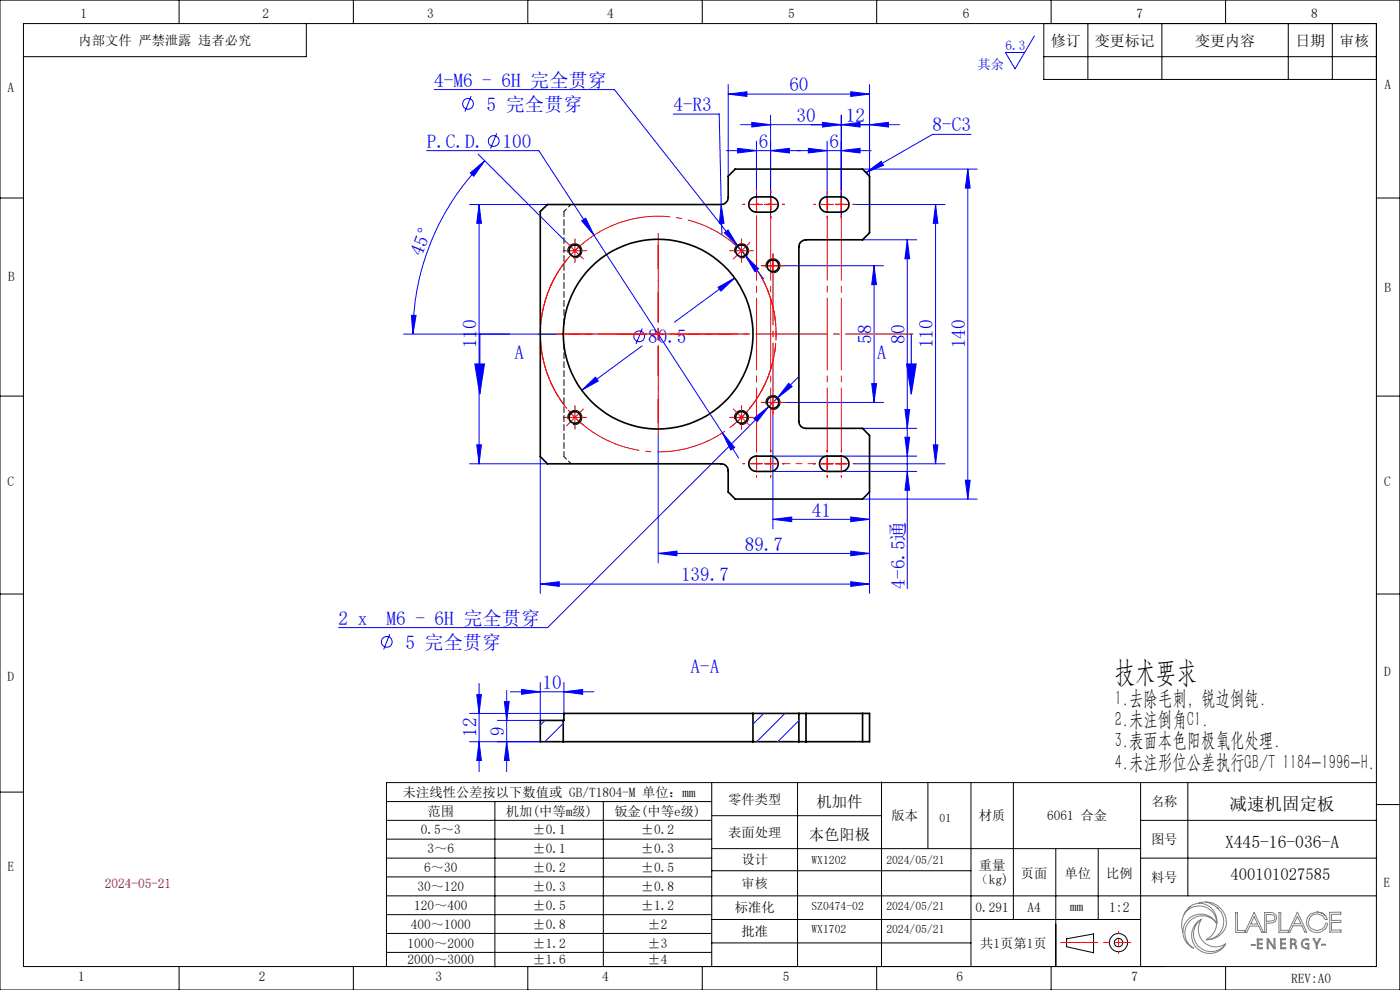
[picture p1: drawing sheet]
<svg xmlns="http://www.w3.org/2000/svg" width="297mm" height="210mm" viewBox="0 0 297 210" stroke-linecap="round" stroke-linejoin="round" font-family="sans-serif">
<g fill="none" stroke="#00f" stroke-width=".21">
<path d="M92.1 19h38.3l31.6 40.2M154.5 20l4-.5v1zM154.5 17.9v19.5M154.5 20h30M180.5 19.5l4 .5-4 .5zM184.5 17.9v19.5M219.4 7.6l-4.1 7-2-3.5h4.1M90.5 32h23.8l11.7 17.9M99.8 36.7l3-2.6-2.3 3.3zM99.9 20.4l-1.3 3.3M101.4 32.7l18.8 18.7M102.8 34.1a52.2 52.2 0 0 0-15.2 36.8"/>
<path d="M105.4 28.3l-1.3 3.2M142.8 24.2h9.8l.4 19.2M154.1 32h30.7M156.5 31.5l4 .5-4 .4zM157.1 26.4h33.7M159.5 26l4 .4-4 .5zM160.5 29.9v11.9M163.5 32l4-.5v.9zM163.5 24.4v21.8M171.5 31.5l4 .5-4 .4zM174.5 26l4 .4-4 .5zM175.5 29.9v11.9"/>
<path d="M178.5 32l4-.5v.9zM178.5 26.4l4-.4v.9zM178.5 24.4v21.8M183 35.9h24.3M183.7 36.6l3.2-2.4 .5 .9zM184.5 26.4l4-.4v.9zM205.3 35.9l.5 4h-1zM205.3 35.9v70M206 28.5h-8.2l-14.1 8.1M99.6 43.4h16.5M101.6 43.4l.5 4h-1zM101.6 43.4v55"/>
<path d="M123.4 46.8l.8-.5 1.8 3.6zM126 49.9l27.2 41.9M153 43.4l.6 4h-1zM153 43.4l.1 6.3M153.7 49.4l.7-.6 2.1 3.4zM155.9 59l-12.8 9.4M158.1 54.2l2.8 2.8-.7 .6zM166.5 56.4h20.9M181.4 43.4h19.1M183 50.9h11.5M185.4 56.4l.5 4h-1zM185.4 56.4v29"/>
<path d="M192.5 50.9l.5 4h-1zM192.5 50.9v74M198.5 43.4l.5 4h-1zM198.5 43.4v55M85.6 70.9h32.7M87.3 66.9h1l-.7 4zM136.2 73.4l-12.8 9.4M136.2 69.7l-1.3 3.3M152.3 61l3.6-2-3 2.8zM99.6 98.4h16.5M101.1 94.4h1l-.5 4zM114.6 96.9v29"/>
<path d="M123.4 82.8l2.9-2.8 .6 .8zM139.6 92.2v27.2M153.2 91.8l2.7 3.1-.9 .6zM153.2 91.8l3.5 5.3M159.9 88.8l3.2-2.6-2.5 3.3zM163.5 96.8h31M164 87.9v24.3M164.9 84.5l-48.7 48.6h-44.4M166.5 85.4h20.9M167.3 81.3l.7 .7-3.1 2.5zM169.3 80l-4.4 4.5M181.4 98.4h19.1"/>
<path d="M183 90.9h11.5M184.9 81.4h1l-.5 4zM192 86.9h1l-.5 4zM192 92.7h1l-.5 4.1zM198 94.4h1l-.5 4zM139.6 117.4l4-.5v1zM139.6 117.4h44.9M163.5 100h31M164 110.2l4-.5v1zM164 110.2h20.5M180.5 109.7l4 .5-4 .5zM180.5 116.9l4 .5-4 .5z"/>
<path d="M183 105.9h24.3M184.5 104.4v21.5M192.5 100l.5 4h-1zM204.8 101.9h1l-.5 4zM82.7 134.5l-1.3 3.3M114.6 123.9l4-.5v1zM114.6 123.9h69.9M180.5 123.4l4 .5-4 .5zM99.6 157.3h15M101.1 147.3h1l-.5 4zM101.6 145v18.7M101.6 157.3l.5 4h-1z"/>
<path d="M107 148.8h1l-.5 4zM107.5 146.5v17.2M107.5 157.3l.5 4h-1zM108.3 146.7h17.7M110.6 146.3l4 .4-4 .6zM114.6 144.8v8h-9.1M119.6 146.7l4-.4v1zM119.6 144.8v6.5h-20"/>
<circle cx="99.3" cy="22" r="1.15"/>
<circle cx="104.7" cy="29.9" r="1.15"/>
<circle cx="135.6" cy="71.3" r="1.15"/>
<circle cx="82" cy="136.1" r="1.14"/>
</g>
<path d="M100.8 77.2h2l-1 6.4zM108.1 70.9h-6.3v12.7M187 70.9h6.3v12.7M192.3 77.2h2l-1 6.4z" fill="none" stroke="#00f" stroke-width=".25"/>
<g fill="none" stroke="#000" stroke-width=".21">
<path d="M0 0h297v210h-297zM5 5h287v200h-287zM38 0v5M65 5v7h-60M75 0v5M112 0v5M149 0v5M186 0v5M221.4 5v11.9h70.6M221.4 12h70.6M223 0v5M230.8 5v11.9"/>
<path d="M246.5 5v11.9M260 0v5M273.3 5v11.9M282.6 5v11.9M0 42h5M120.5 53.6a1.5 1.5 0 0 1 1.3-1.9 1.5 1.5 0 0 1 1.6 1.6 1.5 1.5 0 0 1-1.8 1.3M155.9 53.6a1.5 1.5 0 0 1 1.3-1.9 1.5 1.5 0 0 1 1.6 1.6 1.5 1.5 0 0 1-1.9 1.3M162.5 56.8a1.49 1.49 0 0 1 1.3-1.9 1.49 1.49 0 0 1 1.6 1.6 1.49 1.49 0 0 1-1.8 1.3M292 42h5M0 84h5M120.5 88.9a1.5 1.5 0 0 1 1.4-1.8 1.5 1.5 0 0 1 1.6 1.6 1.5 1.5 0 0 1-1.9 1.3M155.9 88.9a1.5 1.5 0 0 1 1.3-1.8 1.5 1.5 0 0 1 1.6 1.6 1.5 1.5 0 0 1-1.9 1.3"/>
<path d="M162.5 85.8a1.49 1.49 0 0 1 1.3-1.9 1.49 1.49 0 0 1 1.6 1.6 1.49 1.49 0 0 1-1.8 1.3M292 84h5M0 126h5M292 126h5M0 168h5M82 174h69M82 170h69M82 178h69M105 170v35.1M128 170v35M151 173h36M151 166v39"/>
<path d="M169.2 166v39M187 165.8v39.2M196.8 166v14M206 166v39M215 166v29M242 166v39M242 174h50M252 166v24M292 166h-210v39M292 170.7h5M82 190h210M82 182h69"/>
<path d="M82 186h69M82 194h69M82 198h69M151 180h91M151 184.7h55M151 195h91M224 180v25M226.3 199.1l5.7-1v4l-5.7-1.3zM233 180v15M242 182h50M38 205v5M75 205v5"/>
<path d="M82 202h69M112 205v5M149 205v5M151 200h55M186 205v5M223 205v5M260 205v5"/>
<circle cx="237.3" cy="199.9" r="1.92"/>
<circle cx="237.3" cy="199.9" r=".89"/>
</g>
<path d="M132.3 47a25 25 0 0 0-10 41.8 25 25 0 0 0 41.5-11.4 25 25 0 0 0-30.1-30.8l-1.4 .4" fill="none" stroke="#f00" stroke-width=".21" stroke-dasharray="15.2 1.3 1.3 1.3" stroke-dashoffset="5.3" stroke-linecap="butt"/>
<g fill="none" stroke="#808080" stroke-width=".21">
<path d="M251.2 194a3.7 3.7 0 0 1 4.2-1.7 3.7 3.7 0 0 1 2.7 3.6M252.6 192.2a4.9 4.9 0 0 0-1.6 5.6M254.2 191.6a4.3 4.3 0 0 1 4.6 1 4.3 4.3 0 0 1 1.1 4.5 4.4 4.4 0 0 1-4.1 2.2M254.2 191.6a3.3 3.3 0 0 0-2.1 1M254.2 191.6a3.8 3.8 0 0 1 3.9 4.3M254.9 195a3.8 3.8 0 0 0-1 6.1 3.8 3.8 0 0 0 6.1-.9M254.9 195a3.7 3.7 0 0 0 .4 4.7 3.7 3.7 0 0 0 4.7 .5M254.9 195a3.7 3.7 0 0 0-.6 5.7 3.7 3.7 0 0 0 5.7-.5M255.7 191.3a5.7 5.7 0 0 1 2.9 1.6M258.1 192.4a3.8 3.8 0 0 1 1.3 4.3 3.8 3.8 0 0 1-3.6 2.6M258.1 195.9a3.7 3.7 0 0 0-5.7-.5 3.7 3.7 0 0 0 .9 5.7 3.7 3.7 0 0 1-2.3-3.3M258.1 195.9a4.2 4.2 0 0 1-2.3 3.4"/>
<path d="M258.1 195.9a3.8 3.8 0 0 0-4.3-1.9 3.8 3.8 0 0 0-2.8 3.8M264.1 197.7l2-4.1 1.9 4.2h-.3l-.7-1.4-1.9 .1-.6 1.3h-2.4v-4.2h.4v3.8h1.6v.4M266.1 194.4l.7 1.6h-1.5zM266.7 199.2h1.1v.2h-.9v.7h.8v.2h-.8v.7h.9v.3h-1.1zM268.3 193.6a2.75 2.75 0 0 1 2.4 .5l.2 .6a1.5 1.5 0 0 1-1.9 1.1h-.4l.1 2h-.4zM268.6 194l1.5 .1a.69 .69 0 0 1 0 1.2l-1.5 .1zM269 199.4v1.9h-.2v-2.1h.3l1.2 1.8M269 199.4l1.2 1.9h.3v-2.2h-.2v1.9M269 199.4h.1M271.6 199.1h1.1v.2h-.8v.8h.8v.2h-.8v.7h.9v.3h-1.1zM273.3 197.6l2-4.1 1.9 4.2h-.4l-.6-1.3h-1.9l-.7 1.4h-2.3v-4.2h.4v3.7h1.6v.5M274 199.3l.6 .1 .1 .6-.7 .1z"/>
<path d="M275.2 194.4l.8 1.6h-1.5zM276.4 199.3l.7-.2 .5 .1v.3l-.6-.2-.6 .3-.1 .6 .2 .7 .5 .1 .5-.1v-.6h-.5v-.2h.7v1.2h-.2v-.1l-.5 .1-.8-.4-.2-.7zM278.6 199.1h.2l.5 1.1 .6-1.1h.2l-.7 1.3v.8h-.2v-.8zM279.4 193.4l1.1 .3 .7 .6M279.4 193.4l-1.4 .5a2.26 2.26 0 0 0-.1 3.4 2.26 2.26 0 0 0 3.3-.4M279.4 193.4l1.2 .3 .6 .6 .4 .7h-.5l-.5-.8-1.2-.4-.8 .2-.6 .5-.5 1.1 .2 .8 .5 .6 1.2 .4M281.1 197.1l.4-.6 .2-.6h-.5l-.2 .7-.5 .5-1.1 .3M282.1 193.5h2.3v.4h-1.9v1.4l1.9-.1v.5h-1.9v1.6h2v.4h-2.4zM265.5 200.4l.7-.1v.2h-.7zM270.3 201h.1M273.8 201.3v-2.2h.6l.4 .2 .2 .4-.1 .4-.3 .1 .4 .3 .1 .7h-.3l-.2-.8-.6-.1v1M274.8 200.8h.1"/>
<path d="M279.3 200.2h.1M280.4 200.3h.8v.2h-.8z"/>
</g>
<path d="M120.3 55a25 25 0 0 0 0 31.7M122.9 52.3l.9-.8M156.4 52.3l-.9-.8M157.3 53.2l-.9-.9M157.3 53.2l.9 .9M122 88.5l.9 .9M122 88.5l-.9-.9M122.9 89.4l.9 .8M156.4 89.4l-.9 .8M157.3 88.5l.9-.9M157.3 88.5l-.9 .9M159 86.7a25 25 0 0 0 0-31.7" fill="none" stroke="#f00" stroke-width=".21" stroke-dasharray="15.2 1.3 1.3 1.3" stroke-linecap="butt"/>
<g fill="none" stroke="#f00" stroke-width=".21">
<path d="M120.7 53.2h2.5M121.1 52.3l1.7 1.8M122 52v2.5M122.8 52.3l-1.7 1.8M156.1 53.2h2.4M157.3 52v2.5M159.2 43.4h2.5M160.5 42.1v2.5M162.2 43.4h2.5M162.7 56.4h2.5M163.5 42.1v2.5M164 55.1v2.5"/>
<path d="M174.2 43.4h2.5M175.5 42.1v2.5M177.2 43.4h2.5M178.5 42.1v2.5M138.4 70.9h2.5M139.6 69.6v2.5M120.7 88.5h2.5M122 87.3v2.5M156.1 88.5h2.4M157.3 87.3v2.5M162.2 98.4h2.5M162.7 85.4h2.5"/>
<path d="M163.5 97.1v2.5M164 84.1v2.5M177.2 98.4h2.5M178.5 97.1v2.5"/>
</g>
<path d="M155 70.9h-40.9" fill="none" stroke="#f00" stroke-width=".21" stroke-dasharray="15.2 1.3 1.3 1.3" stroke-dashoffset="6.2"/>
<path d="M225 199.9h14.9" fill="none" stroke="#f00" stroke-width=".21" stroke-dasharray="15.2 1.3 1.3 1.3" stroke-dashoffset="7.4"/>
<path d="M237.3 202.2v-4.6" fill="none" stroke="#f00" stroke-width=".21" stroke-dasharray="15.2 1.3 1.3 1.3" stroke-dashoffset="14.8"/>
<path d="M137.1 70.9h-18.8M139.6 73.4v18.8M139.6 68.4v-18.9" fill="none" stroke="#f00" stroke-width=".21" stroke-dasharray="15.2 1.3 1.3 1.3" stroke-dashoffset="7.7"/>
<path d="M142.1 70.9h51.6" fill="none" stroke="#f00" stroke-width=".21" stroke-dasharray="15.2 1.3 1.3 1.3" stroke-dashoffset=".9"/>
<g fill="none" stroke="#f00" stroke-width=".21" stroke-dasharray="15.2 1.3 1.3 1.3">
<path d="M120.7 53.2h-1.2M121.1 52.3l-.9-.9M122 54.4v1.3M122 51.9v-1.2M122.8 54.1l.9 .8M123.2 53.2h1.3M156.1 53.2h-1.3M156.4 54.1l-.8 .8M157.3 54.4v1.3M157.3 51.9v-1.2M157.3 53.2l.9-.9M157.3 53.2l-.9 .9"/>
<path d="M158 43.4h-.4M158.2 52.3l.9-.9M158.6 53.2h1.2M160.5 43.4h-1.3M160.5 43.4v1.2M160.5 43.4h1.2M160.5 43.4v-1.3M160.5 45.9v.3M160.5 40.9v-.4M161 43.4h-.4M162.7 56.4h-1.2M163 43.4h.4"/>
<path d="M163.5 45.9v.3M163.5 40.9v-.4M163.5 43.4h-1.3M163.5 43.4v1.2M163.5 43.4h1.2M163.5 43.4v-1.3M164 57.6v1.3M164 55.1v-1.2M165.2 56.4h1.3M166 43.4h.4M173 43.4h-.4M175.5 43.4h-1.3"/>
<path d="M175.5 43.4v1.2M175.5 43.4h1.2M175.5 43.4v-1.3M175.5 45.9v.3M175.5 40.9v-.4M176 43.4h-.4M178 43.4h.4M178.5 45.9v.3M178.5 40.9v-.4M178.5 43.4h-1.3M178.5 43.4v1.2M178.5 43.4h1.2"/>
<path d="M178.5 43.4v-1.3M181 43.4h.4M139.6 70.9h-1.2M139.6 70.9v1.2M139.6 70.9h1.3M139.6 70.9v-1.3M120.7 88.5h-1.2M121.1 89.4l-.9 .9M122 89.8v1.2M122 87.3v-1.3M122 88.5l-.9 .9M122 88.5l.8-.8"/>
<path d="M122.8 87.7l.9-.9M123.2 88.5h1.3M156.1 88.5h-1.3M156.4 87.7l-.8-.9M157.3 89.8v1.2M157.3 87.3v-1.3M157.3 88.5l.9 .9M157.3 88.5l-.9-.8M158 98.4h-.4M158.2 89.4l.9 .9M158.6 88.5h1.2M160.5 98.4h-1.3"/>
<path d="M160.5 98.4v1.2M160.5 98.4h1.2M160.5 98.4v-1.3M160.5 95.9v-.4M161 98.4h-.4M162.7 85.4h-1.2M163 98.4h.4M163.5 95.9v-.4M163.5 98.4h-1.3M163.5 98.4v1.2M163.5 98.4h1.2M163.5 98.4v-1.3"/>
<path d="M164 86.6v1.3M164 84.1v-1.2M164 85.4h-1.3M164 85.4v1.2M164 85.4h1.2M164 85.4v-1.3M165.2 85.4h1.3M166 98.4h.4M173 98.4h-.4M175.5 98.4h-1.3M175.5 98.4v1.2M175.5 98.4h1.2"/>
<path d="M175.5 98.4v-1.3M175.5 95.9v-.4M176 98.4h-.4M178 98.4h.4M178.5 95.9v-.4M178.5 98.4h-1.3M178.5 98.4v1.2M178.5 98.4h1.2M178.5 98.4v-1.3M181 98.4h.4M160.5 100.9v.3M163.5 100.9v.3"/>
<path d="M175.5 100.9v.3M178.5 100.9v.3"/>
</g>
<path d="M137.1 70.9h-16.4M139.6 73.4v16.4M139.6 68.4v-16.5M142.1 70.9h16.5" fill="none" stroke="#f00" stroke-width=".21" stroke-dasharray="15.2 1.3 1.3 1.3" stroke-dashoffset="8.9"/>
<path d="M164 82.9v-24" fill="none" stroke="#f00" stroke-width=".21" stroke-dasharray="15.2 1.3 1.3 1.3" stroke-dashoffset="5.1"/>
<path d="M160.5 95.9v-50M163.5 95.9v-50M175.5 95.9v-50M178.5 95.9v-50" fill="none" stroke="#f00" stroke-width=".21" stroke-dasharray="15.2 1.3 1.3 1.3" stroke-dashoffset="1.7"/>
<path d="M173 98.4h-7" fill="none" stroke="#f00" stroke-width=".21" stroke-dasharray="15.2 1.3 1.3 1.3" stroke-dashoffset="13.6"/>
<g fill="#00f">
<path d="M192.3 77.2h2l-1 6.4zM100.8 77.2h2l-1 6.4z"/>
<path d="M153.2 91.8l1.8 3.7 .9-.6zM123.4 46.8l2.6 3.1-1.8-3.6z"/>
<path d="M152.3 61l.6 .8 3-2.8zM123.4 82.8l3.5-2-.6-.8zM158.1 54.2l2.1 3.4 .7-.6zM153.7 49.4l2.8 2.8-2.1-3.4zM167.3 81.3l-2.4 3.2 3.1-2.5zM159.9 88.8l.7 .7 2.5-3.3zM153 43.4l-.4 4h1zM183.7 36.6l3.2-2.4 .5 .9z"/>
<path d="M154.5 20l4-.5v1zM180.5 19.5l4 .5-4 .5zM171.5 31.5l4 .5-4 .4zM178.5 32l4-.5v.9zM156.5 31.5l4 .5-4 .4zM163.5 32l4-.5v.9zM139.6 117.4l4-.5v1zM180.5 116.9l4 .5-4 .5zM114.6 123.9l4-.5v1zM180.5 123.4l4 .5-4 .5z"/>
<path d="M164 110.2l4-.5v1zM180.5 109.7l4 .5-4 .5z"/>
<path d="M119.6 146.7l4-.4v1zM110.6 146.3l4 .4-4 .6z"/>
<path d="M184.5 26.4l4-.4v.9zM174.5 26l4 .4-4 .5zM178.5 26.4l4-.4v.9zM159.5 26l4 .4-4 .5z"/>
<path d="M99.8 36.7l3-2.6-2.3 3.3zM87.3 66.9h1l-.7 4z"/>
<path d="M107 148.8h1l-.5 4zM107.5 157.3l.5 4h-1zM101.1 147.3h1l-.5 4zM101.6 157.3l.5 4h-1z"/>
<path d="M192.5 50.9l.5 4h-1zM192 86.9h1l-.5 4zM198.5 43.4l.5 4h-1zM198 94.4h1l-.5 4zM205.3 35.9l.5 4h-1zM204.8 101.9h1l-.5 4zM101.6 43.4l.5 4h-1zM101.1 94.4h1l-.5 4zM185.4 56.4l.5 4h-1zM184.9 81.4h1l-.5 4zM192 92.7h1l-.5 4.1zM192.5 100l.5 4h-1z"/>
</g>
<g fill="none" stroke="#000" stroke-width=".35">
<path d="M114.6 44.9l1.5-1.5h36.9a1.57 1.57 0 0 0 1.5-1.5v-4.5l1.5-1.5h27l1.5 1.5v12l-1.5 1.5h-12a1.51 1.51 0 0 0-1.5 1.5v37a1.45 1.45 0 0 0 1.5 1.5h12l1.5 1.5v12l-1.5 1.5h-27l-1.5-1.5v-4.5a1.51 1.51 0 0 0-1.5-1.5h-36.9l-1.5-1.5zM159.3 42.2l.8-.4h3.4a1.62 1.62 0 0 1 1.6 1.6 1.62 1.62 0 0 1-1.6 1.6h-3a1.64 1.64 0 0 1-1.5-1 1.64 1.64 0 0 1 .3-1.8zM174.3 42.2l.7-.4h3.5a1.62 1.62 0 0 1 1.6 1.6 1.62 1.62 0 0 1-1.6 1.6h-3a1.62 1.62 0 0 1-1.5-1 1.62 1.62 0 0 1 .3-1.8zM159.3 97.2l.8-.4h3.4a1.62 1.62 0 0 1 1.6 1.6 1.62 1.62 0 0 1-1.6 1.6h-3a1.64 1.64 0 0 1-1.5-1 1.64 1.64 0 0 1 .3-1.8zM174.3 97.2l.7-.4h3.5a1.62 1.62 0 0 1 1.6 1.6 1.62 1.62 0 0 1-1.6 1.6h-3a1.62 1.62 0 0 1-1.5-1 1.62 1.62 0 0 1 .3-1.8zM119.5 157.3h40.2M119.5 152.8h-4.9v4.5h4.9M119.5 152.8v4.5M159.7 151.3h-40.1v1.5h-.1M159.7 151.3v6M159.7 151.3h9.8M159.7 157.3h9.8"/>
<path d="M169.5 151.3h1.5M169.5 157.3h1.5M169.5 151.3v6M171 151.3h13.5v6h-13.5M171 151.3v6M183 151.3v6"/>
<circle cx="122" cy="53.2" r="1.24"/>
<circle cx="157.3" cy="53.2" r="1.24"/>
<circle cx="164" cy="56.4" r="1.25"/>
<circle cx="139.6" cy="70.9" r="20.1"/>
<circle cx="122" cy="88.6" r="1.25"/>
<circle cx="157.3" cy="88.6" r="1.25"/>
<circle cx="164" cy="85.4" r="1.25"/>
</g>
<path d="M119.6 44.9v23.7M119.6 73.1v23.8" fill="none" stroke="#000" stroke-width=".21" stroke-dasharray="1.3 .6" stroke-dashoffset=".2"/>
<path d="M121.1 43.4l-1.5 1.5M119.6 96.9l1.5 1.5" fill="none" stroke="#000" stroke-width=".21" stroke-dasharray="1.3 .6" stroke-dashoffset=".5"/>
<path d="M115.6 152.8l-1 1M119.5 153.4l-3.9 3.9M162 151.3l-2.3 2.3M166.5 151.3l-6 6M169.5 152.9l-4.5 4.4" fill="none" stroke="#00f" stroke-width=".21"/>
<text font-size="6.3" x="236.5" y="144.7">技术要求</text>
<g font-size="4.4">
<text x="236.5" y="149.5">1.去除毛刺，锐边倒钝.</text>
<text x="236.5" y="154">2.未注倒角C1.</text>
<text x="236.5" y="158.5">3.表面本色阳极氧化处理.</text>
<text x="236.5" y="163">4.未注形位公差执行GB/T 1184-1996-H.</text>
</g>
<g font-size="4.1" fill="#00f">
<text x="92.1" y="18.5">4-M6 - 6H 完全贯穿</text>
<text x="103.2" y="23.5">5 完全贯穿</text>
<text x="142.9" y="23.6">4-R3</text>
<text x="167.5" y="19.4">60</text>
<text x="169" y="25.9">30</text>
<text x="179.5" y="25.9">12</text>
<text x="197.8" y="27.9">8-C3</text>
<text x="90.5" y="31.4">P.C.D.</text>
<text x="106.6" y="31.4">100</text>
<text x="161" y="31.4">6</text>
<text x="176" y="31.4">6</text>
<text x="89.5" y="54.5" transform="rotate(-68 89.5 54.5)">45°</text>
<text x="101.1" y="73.9" transform="rotate(-90 101.1 73.9)">110</text>
<text x="109.1" y="76.2">A</text>
<text x="137.5" y="72.8">80.5</text>
<text x="184.9" y="72.9" transform="rotate(-90 184.9 72.9)">58</text>
<text x="186" y="76.2">A</text>
<text x="191.9" y="72.9" transform="rotate(-90 191.9 72.9)">80</text>
<text x="197.9" y="73.9" transform="rotate(-90 197.9 73.9)">110</text>
<text x="204.7" y="73.9" transform="rotate(-90 204.7 73.9)">140</text>
<text x="172.2" y="109.6">41</text>
<text x="158" y="116.8">89.7</text>
<text x="144.5" y="123.3">139.7</text>
<text x="191.9" y="124.9" transform="rotate(-90 191.9 124.9)">4-6.5通</text>
<text x="71.8" y="132.6">2 x</text>
<text x="82" y="132.6">M6 - 6H 完全贯穿</text>
<text x="86" y="137.6">5 完全贯穿</text>
<text x="146.5" y="142.8">A-A</text>
<text x="115.1" y="146.2">10</text>
<text x="101.1" y="156.3" transform="rotate(-90 101.1 156.3)">12</text>
<text x="106.9" y="156.1" transform="rotate(-90 106.9 156.1)">9</text>
</g>
<g font-size="3.7">
<text x="260.8" y="171.9">减速机固定板</text>
<text x="259.9" y="179.8">X445-16-036-A</text>
</g>
<text font-size="3.5" x="261.1" y="186.6">400101027585</text>
<g font-size="3.3">
<text x="173.2" y="171.2">机加件</text>
<text x="171.6" y="178.2">本色阳极</text>
</g>
<g font-size="3.2">
<text x="222.9" y="9.8">修订</text>
<text x="232.3" y="9.8">变更标记</text>
<text x="253.5" y="9.8">变更内容</text>
<text x="274.8" y="9.8">日期</text>
<text x="284.2" y="9.8">审核</text>
</g>
<text font-size="2.9" x="235.3" y="193.4">1:2</text>
<g font-size="2.8">
<text x="17.1" y="3.7">1</text>
<text x="55.7" y="3.7">2</text>
<text x="90.6" y="3.7">3</text>
<text x="128.8" y="3.7">4</text>
<text x="167.2" y="3.7">5</text>
<text x="204.2" y="3.7">6</text>
<text x="241.1" y="3.7">7</text>
<text x="278.2" y="3.7">8</text>
<text x="16.7" y="9.5">内部文件 严禁泄露 违者必究</text>
<text x="1.6" y="19.5">A</text>
<text x="293.7" y="18.9">A</text>
<text x="1.7" y="59.6">B</text>
<text x="293.7" y="61.8">B</text>
<text x="1.6" y="103">C</text>
<text x="293.6" y="103.1">C</text>
<text x="293.6" y="143.3">D</text>
<text x="1.6" y="144.5">D</text>
<text x="85.5" y="169.1">未注线性公差按以下数值或 GB/T1804-M 单位：mm</text>
<text x="90.7" y="173">范围</text>
<text x="107.3" y="173">机加(中等m级)</text>
<text x="130.3" y="173">钣金(中等e级)</text>
<text x="154.5" y="170.5">零件类型</text>
<text x="189.1" y="174">版本</text>
<text x="207.7" y="174">材质</text>
<text x="222.2" y="174">6061 合金</text>
<text x="244.2" y="171">名称</text>
<text x="89.3" y="177">0.5～3</text>
<text x="113" y="177">±0.1</text>
<text x="136" y="177">±0.2</text>
<text x="154.5" y="177.5">表面处理</text>
<text x="244.2" y="179">图号</text>
<text x="1.6" y="184.8">E</text>
<text x="90" y="185">6～30</text>
<text x="90.7" y="181">3～6</text>
<text x="113" y="181">±0.1</text>
<text x="113" y="185">±0.2</text>
<text x="136" y="181">±0.3</text>
<text x="136" y="185">±0.5</text>
<text x="157.3" y="183.3">设计</text>
<text x="207.7" y="184.6">重量</text>
<text x="88.6" y="189">30～120</text>
<text x="113" y="189">±0.3</text>
<text x="136" y="189">±0.8</text>
<text x="157.3" y="188.4">审核</text>
<text x="207" y="187.4">（kg)</text>
<text x="216.5" y="186.3">页面</text>
<text x="225.8" y="186.3">单位</text>
<text x="234.7" y="186.2">比例</text>
<text x="244.2" y="187">料号</text>
<text x="293.5" y="188.2">E</text>
<text x="87.1" y="197">400～1000</text>
<text x="87.9" y="193">120～400</text>
<text x="113" y="193">±0.5</text>
<text x="113" y="197">±0.8</text>
<text x="136" y="193">±1.2</text>
<text x="137.4" y="197">±2</text>
<text x="155.9" y="193.5">标准化</text>
<text x="207" y="193.5">0.291</text>
<text x="218" y="193.5">A4</text>
<text x="227" y="193.2">mm</text>
<text x="86.4" y="201">1000～2000</text>
<text x="113" y="201">±1.2</text>
<text x="137.4" y="201">±3</text>
<text x="157.3" y="198.5">批准</text>
<text x="207.9" y="201">共1页第1页</text>
<text x="16.6" y="208.2">1</text>
<text x="54.9" y="208.2">2</text>
<text x="86.4" y="204.5">2000～3000</text>
<text x="92.4" y="208.2">3</text>
<text x="113" y="204.5">±1.6</text>
<text x="127.8" y="208.2">4</text>
<text x="137.4" y="204.5">±4</text>
<text x="166" y="208.2">5</text>
<text x="202.9" y="208.2">6</text>
<text x="240" y="208.2">7</text>
<text x="273.9" y="208.4">REV:A0</text>
</g>
<g font-size="2.8" fill="#00f">
<text x="213.3" y="10.7">6.3</text>
<text x="207.4" y="14.6">其余</text>
</g>
<text font-size="2.8" fill="#8b0000" x="22.2" y="188.4">2024-05-21</text>
<g font-size="2.5">
<text x="199.3" y="174.4">01</text>
<text x="172.2" y="183.2">WX1202</text>
<text x="188" y="183.2">2024/05/21</text>
<text x="172.2" y="193.1">SZ0474-02</text>
<text x="188" y="193.1">2024/05/21</text>
<text x="172.2" y="198">WX1702</text>
<text x="188" y="198">2024/05/21</text>
</g>
</svg>
